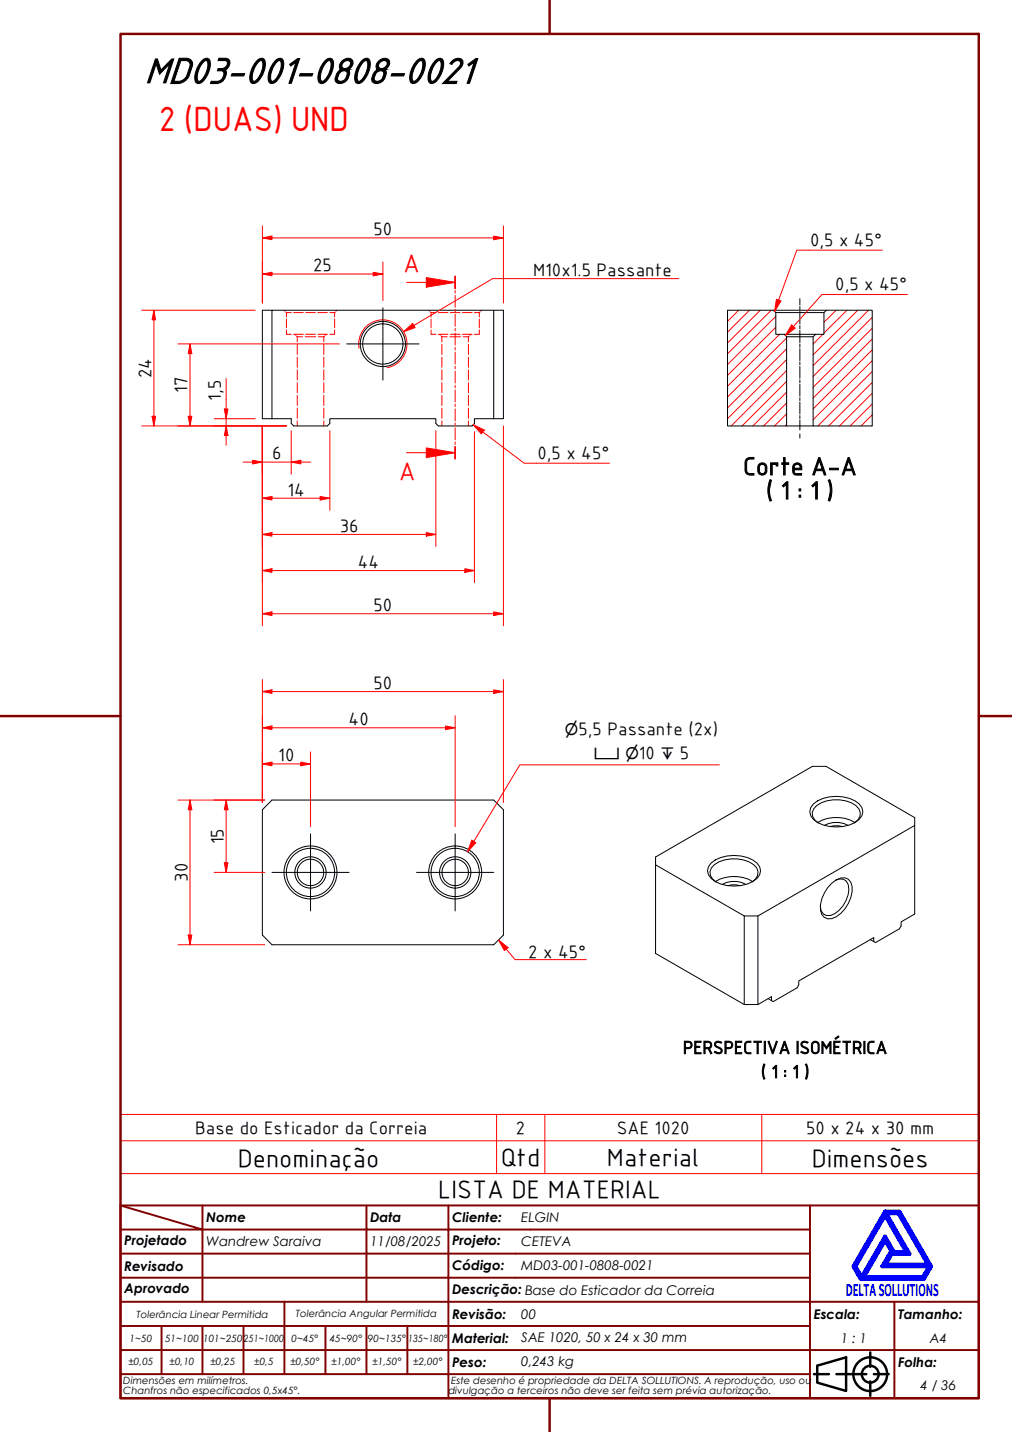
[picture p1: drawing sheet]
<svg xmlns="http://www.w3.org/2000/svg" width="210mm" height="297mm" viewBox="0 0 210 297" stroke-linecap="round" stroke-linejoin="round" font-family="sans-serif">
<!-- layer: Hatch (ABNT) -->
<g fill="none" stroke="#f00" stroke-width=".21">
<path d="M151 64.4h-.1M153.2 64.4l-2.3 2.3M155.4 64.4l-4.5 4.5M157.7 64.4l-6.8 6.7M160 64.4l-9.1 9M160.9 67.9l-10 10M160.9 65.6l-10 10M161.7 69.3l-10.8 10.8M163.2 79.1l-9.3 9.3M163.2 76.9l-11.5 11.5M163.2 74.6l-12.3 12.3M163.2 72.4l-12.3 12.2"/>
<path d="M163.2 70.1l-12.3 12.3M170.7 69.3l-2 2.1M173.4 64.4l-2.5 2.5M175.7 64.4l-4.8 4.7M177.9 64.4l-9.2 9.2M180.1 64.4l-11.4 11.4M180.9 79.3l-9 9.1M180.9 77.1l-11.3 11.3M180.9 74.8l-12.2 12.3M180.9 72.6l-12.2 12.2M180.9 70.3l-12.2 12.3M180.9 68.1l-12.2 12.2"/>
<path d="M180.9 65.8l-12.2 12.3M163.2 88.1l-.3 .3M163.2 85.8l-2.6 2.6M163.2 83.6l-4.8 4.8M163.2 81.4l-7.1 7M180.9 88.3l-.1 .1M180.9 86l-2.3 2.4M180.9 83.8l-4.5 4.6M180.9 81.6l-6.8 6.8"/>
</g>
<!-- layer: Hidden (ABNT) -->
<g fill="none" stroke="#f00" stroke-width=".21">
<path d="M58.9 64.4l.2 .1M59.2 64.7l.2 .1M59.4 64.8h1M59.4 68.4v.9h1M59.4 64.8v1M59.4 66.2v1.8M60.9 64.8h2M60.9 69.3h2M61.2 69.3l.1 .2M61.5 69.7l.2 .2M61.7 69.9h1.1M61.7 69.9v1"/>
<path d="M61.7 71.4v2.1M61.7 74.1v2.1M61.7 76.7v2.1M61.7 79.4v2.1M63.3 69.9h2.2M63.4 64.8h2M63.4 69.3h2M65.9 64.8h2M65.9 69.3h2M66.1 69.9h1.1M67.2 69.9v1M67.2 71.4v2.1"/>
<path d="M67.2 74.1v2.1M67.2 76.7v2.1M67.2 79.4v2.1M67.3 69.7l-.1 .2M67.7 69.3l-.2 .2M68.4 64.8h1M69.4 68.4v.9h-1M69.4 64.8v1M69.4 66.2v1.8M69.6 64.7l-.2 .1M69.9 64.4l-.2 .1M88.9 64.4l.2 .1"/>
<path d="M89.2 64.7l.2 .1M89.4 64.8h1M89.4 68.4v.9h1M89.4 64.8v1M89.4 66.2v1.8M90.9 64.8h2M90.9 69.3h2M91.2 69.3l.1 .2M91.5 69.7l.2 .2M91.7 69.9h1.1M91.7 69.9v1M91.7 71.4v2.1"/>
<path d="M91.7 74.1v2.1M91.7 76.7v2.1M91.7 79.4v2.1M93.3 69.9h2.2M93.4 64.8h2M93.4 69.3h2M95.9 64.8h2M95.9 69.3h2M96.1 69.9h1.1M97.2 69.9v1M97.2 71.4v2.1M97.2 74.1v2.1"/>
<path d="M97.2 76.7v2.1M97.2 79.4v2.1M97.3 69.7l-.1 .2M97.7 69.3l-.2 .2M98.4 64.8h1M99.4 68.4v.9h-1M99.4 64.8v1M99.4 66.2v1.8M99.6 64.7l-.2 .1M99.9 64.4l-.2 .1M61.7 82v2.1M61.7 84.7v2.1"/>
<path d="M61.7 87.3v1.1M67.2 82v2.1M67.2 84.7v2.1M67.2 87.3v1.1M91.7 82v2.1M91.7 84.7v2.1M91.7 87.3v1.1M97.2 82v2.1M97.2 84.7v2.1M97.2 87.3v1.1"/>
</g>
<!-- layer: Visible (ABNT) -->
<g fill="none" stroke="#000" stroke-width=".21">
<path d="M56.4 64.4h-2v22.5h2M102.4 64.4h2v22.5h-2M150.9 64.4h9.5l.5 .4v4.5h1.8l.5 .6v18.5h-12.3zM160.4 64.4h11M160.9 64.8h10M162.7 69.3h6.5M163.2 69.9h5.5M170.9 64.8l.5-.4h9.5v24h-12.2v-18.5l.5-.6h1.7zM56.4 86.9h4v.9l.5 .6h7l.5-.6v-.9h22v.9l.5 .6h7l.5-.6v-.9h4M56.4 86.9v-22.5h46v22.5M163.2 88.4h5.5M56.4 166h46l2 2v26l-2 2h-46l-2-2v-26z"/>
<path d="M136 179.4l18.4 10.6M147.5 179a7.9 7.9 0 0 1 9.5 0 2.07 2.07 0 0 1 0 3.2 7.9 7.9 0 0 1-9.5 0 2.07 2.07 0 0 1 0-3.2zM168.7 166.8a7.9 7.9 0 0 1 9.5 0 2.07 2.07 0 0 1 0 3.2 7.9 7.9 0 0 1-9.5 0 2.07 2.07 0 0 1 0-3.2zM169.6 170.6a7.6 7.6 0 0 1 7.7 0M169.8 170.7a2.06 2.06 0 0 1-.4-3.6 7.4 7.4 0 0 1 8.1 0 2.05 2.05 0 0 1-.3 3.6M171 171.2a5.1 5.1 0 0 1 4.9 0M172.2 171.5l.8-.2 1.8 .2M189.7 171.2l-32.5 18.8M148.4 182.9a7.6 7.6 0 0 1 7.7 0M148.5 183a2.07 2.07 0 0 1-.3-3.6 7.4 7.4 0 0 1 8.1 0 2.05 2.05 0 0 1-.3 3.6M149.8 183.5a5 5 0 0 1 4.9 0M151 183.7l.8-.2 1.7 .2"/>
<path d="M157.2 190h-2.8v18.4h2.8M157.2 190v18.4M172.5 183.2a2.78 2.78 0 0 1 3.5-.8 3.4 3.4 0 0 1 .5 3.8 6.7 6.7 0 0 1-4 4.3 1.86 1.86 0 0 1-2.3-1.7 6.8 6.8 0 0 1 2.3-5.6zM173.3 182.6a1.79 1.79 0 0 1 2 0 1.79 1.79 0 0 1 .8 1.9 6.1 6.1 0 0 1-3.8 5.4 1.71 1.71 0 0 1-2.2-1.9M180.5 194.9l.7 .4M181.2 195.3v-.8l-15.5 9v.8l-.4 .6-4.9 2.9-1.1-.7M181.2 195.3l.4 .2 4.9-2.8 .4-.6v-.9l2.8-1.6v-20l-18.4-10.6h-2.8l-32.5 18.8v20l18.4 10.6M160 207.6v-.9l-2.8 1.7"/>
<circle cx="79.4" cy="71.3" r="4.7"/>
<circle cx="79.4" cy="71.3" r="4.2"/>
<circle cx="64.4" cy="181" r="5.5"/>
<circle cx="64.4" cy="181" r="5"/>
<circle cx="64.4" cy="181" r="3.2"/>
<circle cx="64.4" cy="181" r="2.74"/>
<circle cx="94.4" cy="181" r="5.5"/>
<circle cx="94.4" cy="181" r="5"/>
<circle cx="94.4" cy="181" r="3.2"/>
<circle cx="94.4" cy="181" r="2.74"/>
</g>
<!-- layer: Visible Narrow (ABNT) -->
<path d="M74.5 72.2a5 5 0 0 1 4-5.8 5 5 0 0 1 5.8 4.1 5 5 0 0 1-4 5.8" fill="none" stroke="#f00" stroke-width=".21"/>
<!-- layer: Linha Corte (ABNT) -->
<g fill="none" stroke="#f00" stroke-width=".21">
<path d="M88.4 58.6h6M94.4 57.3v2.5M94.4 60.3v.5M94.4 61.3v2.4M94.4 64.2v.5M94.4 65.2v2.5M94.4 68.1v.6M94.4 69.1v2.5M94.4 72v.6M94.4 73v2.5M94.4 76v.5M94.4 77v2.4"/>
<path d="M94.4 79.9v.5M94.4 80.9v2.5M94.4 83.8v.6M94.4 84.8v2.5M94.4 87.7v.6M94.4 88.7v2.5M94.4 91.7v.5M94.4 92.7v2.5"/>
</g>
<path d="M94.4 57.3v2.5M94.4 92.7v2.5" fill="none" stroke="#f00" stroke-width=".36"/>
<path d="M88.4 57.6l6 1-6 1z" fill="#f00"/>
<path d="M84.3 58.6h4.1M88.4 57.6l6 1-6 1zM88.4 93.9h6" fill="none" stroke="#f00" stroke-width=".21"/>
<path d="M88.4 92.9l6 1-6 1z" fill="#f00"/>
<path d="M84.3 93.9h4.1M88.4 92.9l6 1-6 1z" fill="none" stroke="#f00" stroke-width=".21"/>
<path d="M25 236.6h178v-5.4h-178v12.2M103 231.2v12.2M113 231.2v12.2M158 231.2v12.2M203 236.6v6.8h-178M25 243.4v6.6h178v-6.6" fill="none" stroke="#f00" stroke-width=".21"/>
<!-- layer: Borda A3/A4 (ABNT) -->
<path d="M25 7h178v283h-178zM114 0v7M0 148.5h25M203 148.5h7M114 290v7" fill="none" stroke="#800000" stroke-width=".51"/>
<path d="M183.6 257.3l1.2 2.2-1.8 3.2h9.7l-1.3 2.2h-12.2zM183.6 252.1l4.4 7.6h-2.6l-1.8-3.2-4.9 8.4-1.3-2.2zM183.6 251.3h3l6.5 11.4-1.5 2.6h-13.1l-1.5-2.6zM183.8 251.7h2.5l6.2 10.6h-8.8l1.3-2.2h3.7zM185 259.7h.2l-.1 .2z" fill="none" stroke="#00f" stroke-width=".8"/>
<!-- layer: 0 -->
<path d="M178.5 265.3h13.1" fill="none" stroke="#000" stroke-width=".21"/>
<g fill="none" stroke="#800000" stroke-width=".4">
<path d="M25 250l17 5h-17M25 250h178v40h-178zM42 255h34v5h17M42 255v15M42 250v5M76 250v5h17v5M93 250v5h75M168 250v20h-143M25 260h51v10M25 275h17M33.5 275v10M50.5 275h-8.5v10"/>
<path d="M59 270v15h-8.5M67.5 275v10h-8.5M76 275v10h8.5M84.5 275v10M93 275h-42.5v10M93 260v5h-68M93 275v10h75M93 260h75M93 275h75M168 265h-75v10M185.5 270v10h17.5M203 270h-35v10h17.5v10"/>
<path d="M25 285h25.5M25 280h143v10M67.5 285h8.5M84.5 285h8.5v5"/>
</g>
<g fill="none" stroke="#000" stroke-width=".51">
<path d="M168.8 285h3.1M169.5 283.3l6-1.8v7l-6-1.7zM173.5 285h6.2M180.5 280.5v3M180.5 286.5v3M181.3 285h3"/>
<circle cx="180.5" cy="285" r="3.5"/>
<circle cx="180.5" cy="285" r="1.75"/>
</g>
<!-- layer: Marca de centro (ISO) -->
<path d="M71.9 71.3h15M79.4 63.8v15.1M64.4 173v16M94.4 173v16M56.4 181h16M86.4 181h16" fill="none" stroke="#000" stroke-width=".21"/>
<path d="M31.9 86.3v2.1" fill="none" stroke="#f00" stroke-width=".21"/>
<path d="M31.5 86.3h.8l-.4 2.1z" fill="#f00"/>
<path d="M31.9 64.4v1.9M31.5 86.3h.8l-.4 2.1z" fill="none" stroke="#f00" stroke-width=".21"/>
<path d="M31.9 64.4l.4 1.9h-.8z" fill="#f00"/>
<path d="M54.4 49.3h2M29.4 64.4h23.5M31.9 64.4l.4 1.9h-.8zM31.9 66.3v20M29.4 88.4h30" fill="none" stroke="#f00" stroke-width=".21"/>
<path d="M54.4 49.3l2-.3v.7z" fill="#f00"/>
<path d="M54.4 49.3l2-.3v.7zM102.4 49.3h2" fill="none" stroke="#f00" stroke-width=".21"/>
<path d="M102.4 49l2 .3-2 .4z" fill="#f00"/>
<path d="M54.4 46.8v16.1M54.4 56.8h2M56.4 49.3h46M102.4 49l2 .3-2 .4zM104.4 46.8v16.1" fill="none" stroke="#f00" stroke-width=".21"/>
<path d="M54.4 56.8l2-.3v.7z" fill="#f00"/>
<path d="M54.4 56.8l2-.3v.7zM77.4 56.8h2" fill="none" stroke="#f00" stroke-width=".21"/>
<path d="M77.4 56.5l2 .3-2 .4z" fill="#f00"/>
<path d="M54.4 54.3v8.6M56.4 56.8h21M77.4 56.5l2 .3-2 .4zM79.4 54.3v8M52.4 95.8h2" fill="none" stroke="#f00" stroke-width=".21"/>
<path d="M52.4 95.5l2 .3-2 .4z" fill="#f00"/>
<path d="M52.4 95.5l2 .3-2 .4zM60.4 95.8h2" fill="none" stroke="#f00" stroke-width=".21"/>
<path d="M60.4 95.8l2-.3v.7z" fill="#f00"/>
<path d="M50.4 95.8h2M54.4 95.8h6M54.4 88.4v9.9M60.4 95.8l2-.3v.7zM60.4 89.4v8.9M62.4 95.8h2M54.4 103.3h2" fill="none" stroke="#f00" stroke-width=".21"/>
<path d="M54.4 103.3l2-.3v.7z" fill="#f00"/>
<path d="M54.4 103.3l2-.3v.7zM66.4 103.3h2" fill="none" stroke="#f00" stroke-width=".21"/>
<path d="M66.4 103l2 .3-2 .4z" fill="#f00"/>
<path d="M54.4 88.4v17.4M68.4 89.4v16.4M54.4 110.9h2M56.4 103.3h10M66.4 103l2 .3-2 .4z" fill="none" stroke="#f00" stroke-width=".21"/>
<path d="M54.4 110.9l2-.4v.7z" fill="#f00"/>
<path d="M54.4 110.9l2-.4v.7zM88.4 110.9h2" fill="none" stroke="#f00" stroke-width=".21"/>
<path d="M88.4 110.5l2 .4-2 .3z" fill="#f00"/>
<path d="M54.4 88.4v25M90.4 89.4v24M54.4 118.3h2M56.4 110.9h32M88.4 110.5l2 .4-2 .3z" fill="none" stroke="#f00" stroke-width=".21"/>
<path d="M54.4 118.3l2-.3v.7z" fill="#f00"/>
<path d="M54.4 118.3l2-.3v.7zM96.4 118.3h2" fill="none" stroke="#f00" stroke-width=".21"/>
<path d="M96.4 118l2 .3-2 .4z" fill="#f00"/>
<path d="M54.4 88.4v32.4M98.4 89.5v31.3M56.4 118.3h40M96.4 118l2 .3-2 .4zM54.4 127.3h2" fill="none" stroke="#f00" stroke-width=".21"/>
<path d="M54.4 127.3l2-.4v.8z" fill="#f00"/>
<path d="M54.4 127.3l2-.4v.8zM102.4 127.3h2" fill="none" stroke="#f00" stroke-width=".21"/>
<path d="M102.4 126.9l2 .4-2 .4z" fill="#f00"/>
<path d="M46.9 88.4v1.9M54.4 88.4v41.4M104.4 88.4v41.4M56.4 127.3h46M102.4 126.9l2 .4-2 .4z" fill="none" stroke="#f00" stroke-width=".21"/>
<path d="M46.9 88.4l.4 1.9h-.8z" fill="#f00"/>
<path d="M46.9 88.4l.4 1.9h-.8zM46.9 84.8v2.1" fill="none" stroke="#f00" stroke-width=".21"/>
<path d="M46.5 84.8h.8l-.4 2.1z" fill="#f00"/>
<path d="M46.9 78.5v6.3M44.4 86.9h8.5M44.4 88.4h15M46.5 84.8h.8l-.4 2.1zM46.9 86.9v1.5M46.9 90.3v2.1" fill="none" stroke="#f00" stroke-width=".21"/>
<path d="M85.9 67.5l-2.2 1.3" fill="none" stroke="#f00" stroke-width=".21"/>
<path d="M83.7 68.8l1.9-1.7 .5 .9z" fill="#f00"/>
<path d="M140.8 57.8h-38.6l-16.3 9.7M83.7 68.8l1.9-1.7 .5 .9z" fill="none" stroke="#f00" stroke-width=".21"/>
<!-- layer: Linha de centro (ISO) -->
<g fill="none" stroke="#000" stroke-width=".21">
<path d="M165.9 62v1.3M165.9 63.6v.6M165.9 64.6v2.6M165.9 67.5v.7M165.9 68.5v2.6M165.9 71.4v.6M165.9 72.3v2.5M165.9 75.1v.6M165.9 76v2.5M165.9 78.8v.6M165.9 79.7v2.5M165.9 82.5v.6"/>
<path d="M165.9 83.4v2.5M165.9 86.2v.6M165.9 87.1v2.1M165.9 90v.9"/>
</g>
<path d="M46.9 166v2" fill="none" stroke="#f00" stroke-width=".21"/>
<path d="M46.9 166l.4 2h-.8z" fill="#f00"/>
<path d="M46.9 166l.4 2h-.8zM46.9 179v2" fill="none" stroke="#f00" stroke-width=".21"/>
<path d="M46.5 179h.8l-.4 2z" fill="#f00"/>
<path d="M39.4 166v2M44.4 166h10.5M46.5 179h.8l-.4 2zM46.9 168v11M44.4 181h10.5" fill="none" stroke="#f00" stroke-width=".21"/>
<path d="M39.4 166l.4 2h-.8z" fill="#f00"/>
<path d="M39.4 166l.4 2h-.8zM39.4 194v2" fill="none" stroke="#f00" stroke-width=".21"/>
<path d="M39 194h.8l-.4 2z" fill="#f00"/>
<path d="M54.4 158.5h2M36.9 166h18M39.4 168v26M36.9 196h18M39 194h.8l-.4 2z" fill="none" stroke="#f00" stroke-width=".21"/>
<path d="M54.4 158.5l2-.4v.7z" fill="#f00"/>
<path d="M54.4 158.5l2-.4v.7zM62.4 158.5h2" fill="none" stroke="#f00" stroke-width=".21"/>
<path d="M62.4 158.1l2 .4-2 .3z" fill="#f00"/>
<path d="M54.4 156v10.5M54.4 151h2M56.4 158.5h6M62.4 158.1l2 .4-2 .3zM64.4 156v15.5" fill="none" stroke="#f00" stroke-width=".21"/>
<path d="M54.4 151l2-.4v.7z" fill="#f00"/>
<path d="M54.4 151l2-.4v.7zM92.4 151h2" fill="none" stroke="#f00" stroke-width=".21"/>
<path d="M92.4 150.6l2 .4-2 .3z" fill="#f00"/>
<path d="M54.4 148.5v18M54.4 143.5h2M56.4 151h36M92.4 150.6l2 .4-2 .3zM94.4 148.5v23" fill="none" stroke="#f00" stroke-width=".21"/>
<path d="M54.4 143.5l2-.4v.7z" fill="#f00"/>
<path d="M54.4 143.5l2-.4v.7zM102.4 143.5h2" fill="none" stroke="#f00" stroke-width=".21"/>
<path d="M102.4 143.1l2 .4-2 .3z" fill="#f00"/>
<path d="M54.4 141v25.5M56.4 143.5h46M102.4 143.1l2 .4-2 .3zM104.4 141v25.5" fill="none" stroke="#f00" stroke-width=".21"/>
<path d="M103.4 195l1.6 1.9" fill="none" stroke="#f00" stroke-width=".21"/>
<path d="M103.4 195l2 1.6-.8 .6z" fill="#f00"/>
<path d="M103.4 195l2 1.6-.8 .6zM105 196.9l1.8 2.2h14.8" fill="none" stroke="#f00" stroke-width=".21"/>
<path d="M39.4 86.3v2.1" fill="none" stroke="#f00" stroke-width=".21"/>
<path d="M39 86.3h.8l-.4 2.1z" fill="#f00"/>
<path d="M39.4 71.3v2M39 86.3h.8l-.4 2.1z" fill="none" stroke="#f00" stroke-width=".21"/>
<path d="M39.4 71.3l.4 2h-.8z" fill="#f00"/>
<path d="M36.9 71.3h33.5M39.4 71.3l.4 2h-.8zM39.4 73.3v13M36.9 88.4h22.5" fill="none" stroke="#f00" stroke-width=".21"/>
<path d="M98.1 88.1l2.1 1.5" fill="none" stroke="#f00" stroke-width=".21"/>
<path d="M98.1 88.1l2.4 1.1-.7 .8z" fill="#f00"/>
<path d="M161.5 62.3l-.8 2.3M98.1 88.1l2.4 1.1-.7 .8zM100.2 89.6l8.5 6.5h17.7" fill="none" stroke="#f00" stroke-width=".21"/>
<path d="M161 62.1l1 .3-1.3 2.2z" fill="#f00"/>
<path d="M183 51.9h-17.7l-3.8 10.4M161 62.1l1 .3-1.3 2.2zM164.6 67.7l-1.7 1.9" fill="none" stroke="#f00" stroke-width=".21"/>
<path d="M164.2 67.4l.8 .7-2.1 1.5z" fill="#f00"/>
<path d="M164.2 67.4l.8 .7-2.1 1.5zM165.8 66.3l-1.2 1.4M188.2 61.1h-17.7l-4.5 5M98.3 174.5l-1.3 2.2" fill="none" stroke="#f00" stroke-width=".21"/>
<path d="M97.9 174.3l.8 .5-1.7 1.9z" fill="#f00"/>
<path d="M149.2 158.7h-41.4l-9.5 15.8M97.9 174.3l.8 .5-1.7 1.9z" fill="none" stroke="#f00" stroke-width=".21"/>
<text font-size="8.1" x="30" y="17.2">MD03-001-0808-0021</text>
<text font-size="7" fill="#f00" x="32.9" y="27.2">2 (DUAS) UND</text>
<g font-size="5.4" fill="#f00">
<text x="83.6" y="56.3">A</text>
<text x="82.7" y="99.6">A</text>
</g>
<g font-size="5.4">
<text x="154.1" y="98.5">Corte A-A</text>
<text x="158.9" y="103.5">( 1 : 1 )</text>
<text x="49.3" y="242">Denominação</text>
<text x="103.9" y="241.8">Qtd</text>
<text x="125.9" y="241.8">Material</text>
<text x="168.4" y="242">Dimensões</text>
<text x="90.9" y="248.5">LISTA DE MATERIAL</text>
</g>
<g font-size="3.9">
<text x="77.4" y="48.8">50</text>
<text x="168" y="51">0,5 x 45°</text>
<text x="64.9" y="56.3">25</text>
<text x="110.6" y="57.2">M10x1.5 Passante</text>
<text x="173.2" y="60.2">0,5 x 45°</text>
<text x="31.3" y="78.5" transform="rotate(-90 31.3 78.5)">24</text>
<text x="38.8" y="81.5" transform="rotate(-90 38.8 81.5)">17</text>
<text x="45.8" y="83.1" transform="rotate(-90 45.8 83.1)">1,5</text>
<text x="56.4" y="95.3">6</text>
<text x="111.5" y="95.2">0,5 x 45°</text>
<text x="59.6" y="102.8">14</text>
<text x="70.5" y="110.3">36</text>
<text x="74.2" y="117.8">44</text>
<text x="77.4" y="126.8">50</text>
<text x="77.4" y="142.9">50</text>
<text x="72.3" y="150.4">40</text>
<text x="120" y="152.5">5,5 Passante (2x)</text>
<text x="57.7" y="157.9">10</text>
<text x="132.5" y="157.5">10</text>
<text x="141" y="157.5">5</text>
<text x="46.4" y="175.2" transform="rotate(-90 46.4 175.2)">15</text>
<text x="38.9" y="182.9" transform="rotate(-90 38.9 182.9)">30</text>
<text x="109.6" y="198.7">2 x 45°</text>
<text x="40.5" y="235.2">Base do Esticador da Correia</text>
<text x="107" y="235.2">2</text>
<text x="128" y="235.2">SAE 1020</text>
<text x="167.2" y="235.2">50 x 24 x 30 mm</text>
</g>
<text font-size="3.9" fill="#00f" x="175.4" y="268.8">DELTASOLLUTIONS</text>
<g font-size="3.8">
<text x="141.6" y="218.5">PERSPECTIVA ISOMÉTRICA</text>
<text x="157.8" y="223.5">( 1 : 1 )</text>
</g>
<g font-size="3.3">
<text x="117.2" y="152.5">⌀</text>
<text x="123.1" y="157.5">⌴ ⌀</text>
<text x="137" y="157.5">↧</text>
</g>
<g font-size="2.8">
<text x="42.8" y="253.5">Nome</text>
<text x="76.8" y="253.5">Data</text>
<text x="93.8" y="253.6">Cliente:</text>
<text x="108.1" y="253.5">ELGIN</text>
<text x="25.8" y="263.6">Revisado</text>
<text x="25.8" y="258.3">Projetado</text>
<text x="42.8" y="258.6">Wandrew Saraiva</text>
<text x="76.8" y="258.4">11/08/2025</text>
<text x="93.8" y="263.4">Código:</text>
<text x="93.8" y="258.3">Projeto:</text>
<text x="108.1" y="263.5">MD03-001-0808-0021</text>
<text x="108.1" y="258.5">CETEVA</text>
<text x="25.8" y="268.3">Aprovado</text>
<text x="93.8" y="268.3">Descrição: Base do Esticador da Correia</text>
<text x="93.8" y="273.6">Revisão:</text>
<text x="108.1" y="273.5">00</text>
<text x="168.8" y="273.5">Escala:</text>
<text x="186.3" y="273.5">Tamanho:</text>
<text x="93.8" y="278.6">Material:</text>
<text x="108.1" y="278.5">SAE 1020, 50 x 24 x 30 mm</text>
<text x="174.4" y="278.5">1 : 1</text>
<text x="192.8" y="278.6">A4</text>
<text x="93.8" y="283.5">Peso:</text>
<text x="108.1" y="283.3">0,243 kg</text>
<text x="186.3" y="283.5">Folha:</text>
<text x="190.9" y="288.4">4 / 36</text>
</g>
<g font-size="2.1">
<text x="28.3" y="273.3">Tolerância Linear Permitida</text>
<text x="61.4" y="273.1">Tolerância Angular Permitida</text>
<text x="26.9" y="278.3">1~50</text>
<text x="34.2" y="278.3">51~100</text>
<text x="42.1" y="278.3">101~250</text>
<text x="50.5" y="278.3">251~1000</text>
<text x="60.5" y="278.3">0~45°</text>
<text x="68.4" y="278.3">45~90°</text>
<text x="76.3" y="278.3">90~135°</text>
<text x="84.7" y="278.3">135~180°</text>
<text x="25.6" y="287.1">Dimensões em milímetros.</text>
<text x="26.6" y="283.2">±0,05</text>
<text x="35.2" y="283.2">±0,10</text>
<text x="43.6" y="283.2">±0,25</text>
<text x="52.7" y="283.2">±0,5</text>
<text x="60.2" y="283.2">±0,50°</text>
<text x="68.7" y="283.2">±1,00°</text>
<text x="77.2" y="283.2">±1,50°</text>
<text x="85.7" y="283.2">±2,00°</text>
<text x="93.6" y="287.1">Este desenho é propriedade da DELTA SOLLUTIONS. A reprodução, uso ou</text>
<text x="25.6" y="289.2">Chanfros não especificados 0,5x45°.</text>
<text x="93" y="289.2">divulgação a terceiros não deve ser feita sem prévia autorização.</text>
</g>
</svg>
